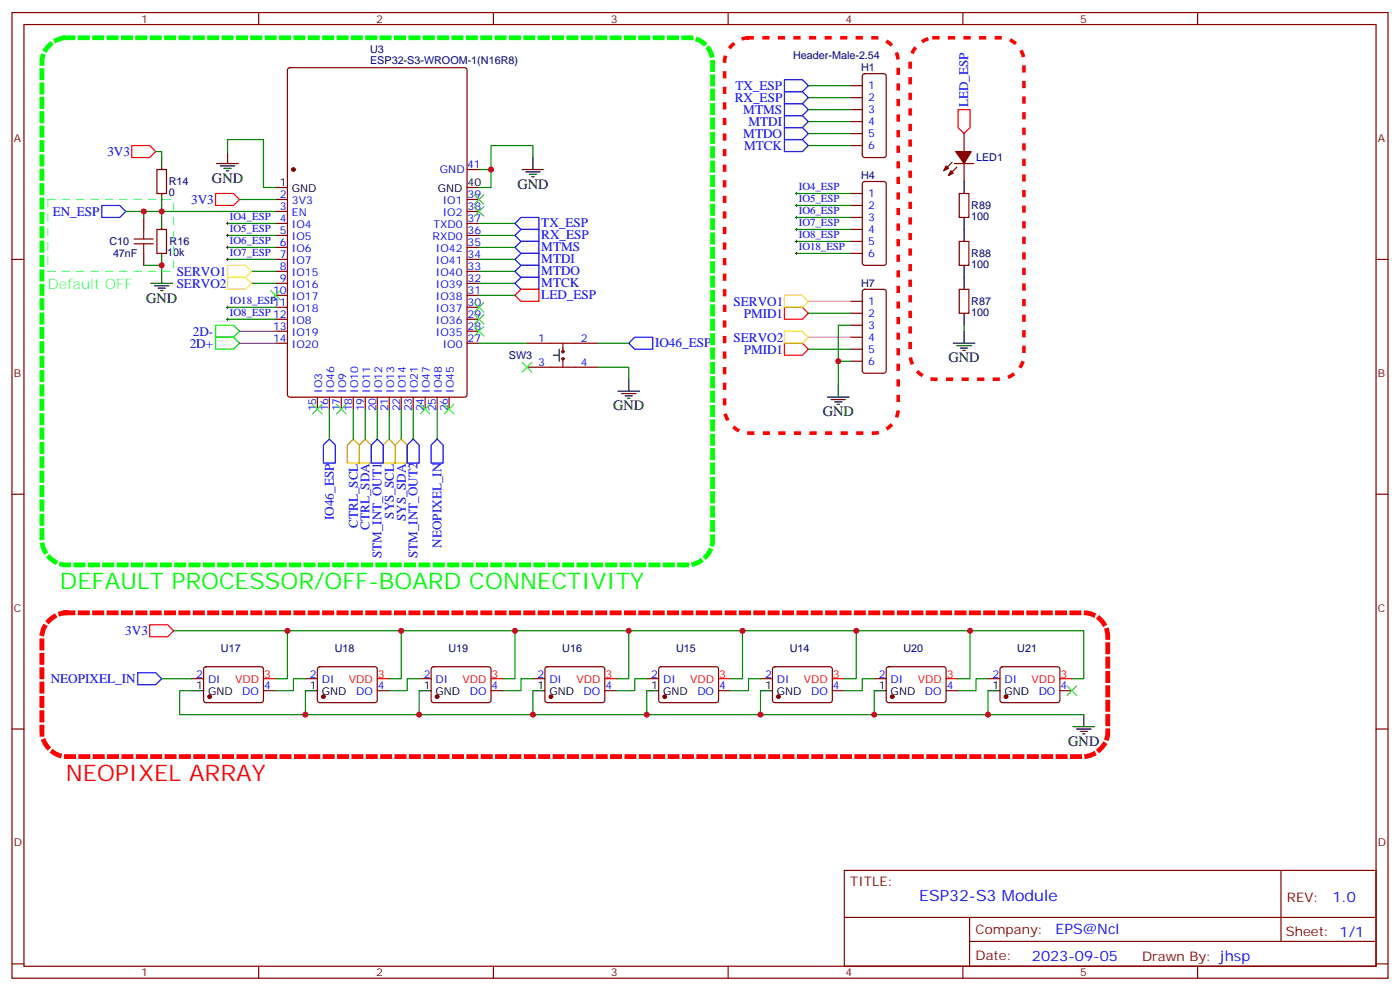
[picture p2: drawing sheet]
<svg xmlns="http://www.w3.org/2000/svg" width="412mm" height="292mm" viewBox="0 0 412 292" stroke-linecap="round" stroke-linejoin="round" font-family="sans-serif">
<g fill="none" stroke="#870000" stroke-width=".35">
<path d="M3.5 3.7h405.4v284.3h-405.4zM7.1 7.2h398.2v277.3h-398.2zM76.2 3.7v3.5M145.3 3.7v3.5M214.5 3.7v3.5M283.6 3.7v3.5M352.8 3.7v3.5M84.9 20.1l.5-.2h51.5l.6 .5 .1 95.8-.5 .7h-51.7l-.7-.4v-95.9zM250.5 25.2h3.5M250.5 28.8h3.5M250.5 32.3h3.5M250.5 35.8h3.5"/>
<path d="M250.5 39.3h3.5M254.2 21.9l.5-.2h5.6l.7 .4 .1 23.6-.5 .6-5.9 .1-.6-.5-.1-23.5zM284 39.3v5.3M46.2 49.9h2.8v7.1h-2.8zM81.1 58.7h3.6M137.6 58.7h3.5M137.6 49.9h3.5M250.5 42.9h3.5M250.5 57h3.5M254.2 53.7l.5-.3h5.6l.7 .5 .1 23.5-.5 .7h-5.9l-.6-.4-.1-23.5zM280.5 47.8l-2.5 2.5M281.2 48.2h5.6"/>
<path d="M281.9 49.2l-2.5 2.5M282.6 57h2.8v7h-2.8zM284 48.2v5.2M3.5 76.4h3.6M42.3 64v3.6M42.3 74.6v3.5M46.2 67.6h2.8v7h-2.8zM81.1 76.4h3.6M81.1 62.3h3.6M81.1 65.8h3.6M81.1 69.3h3.6M81.1 72.8h3.6"/>
<path d="M81.1 79.9h3.6M137.6 76.4h3.5M137.6 62.3h3.5M137.6 65.8h3.5M137.6 69.3h3.5M137.6 72.8h3.5M137.6 79.9h3.5M250.5 60.5h3.5M250.5 64h3.5M250.5 67.6h3.5M250.5 71.1h3.5M250.5 74.6h3.5"/>
<path d="M282.6 71.1h2.8v7h-2.8zM405.3 76.4h3.6M81.1 83.4h3.6M81.1 87h3.6M81.1 90.5h3.6M81.1 94h3.6M81.1 97.5h3.6M137.6 83.4h3.5M137.6 87h3.5M137.6 90.5h3.5M137.6 94h3.5M137.6 97.5h3.5"/>
<path d="M250.5 88.7h3.5M250.5 92.3h3.5M250.5 95.8h3.5M250.5 99.3h3.5M254.2 85.4l.5-.2h5.6l.7 .4 .1 23.6-.5 .6-5.9 .1-.6-.5-.1-23.5zM282.6 85.2h2.8v7.1h-2.8zM81.1 101.1h3.6M93.5 116.9v3.6M97 116.9v3.6M100.5 116.9v3.6M104.1 116.9v3.6M107.6 116.9v3.6"/>
<path d="M111.1 116.9v3.6M114.7 116.9v3.6M118.2 116.9v3.6M121.7 116.9v3.6M125.2 116.9v3.6M128.8 116.9v3.6M132.3 116.9v3.6M137.6 101.1h3.5M155.2 101.1h21.2M155.2 108.1h21.2M165.8 101.1v2.4M165.8 105.7v2.4"/>
<path d="M250.5 102.8h3.5M250.5 106.4h3.5M3.5 145.5h3.6M405.3 145.5h3.6M56.4 199.8h3.6M60.2 196.5l.5-.2 16.5 .1 .4 .6-.1 9.5-.6 .4-16.5-.1-.4-.6v-9.2zM90 199.8h3.5M93.7 196.5l.5-.2 16.5 .1 .4 .6v9.5l-.7 .4-16.5-.1-.4-.6v-9.2zM123.5 199.8h3.5M127.2 196.5l.5-.2 16.5 .1 .4 .6v9.5l-.7 .4-16.5-.1-.4-.6v-9.2zM157 199.8h3.5M160.7 196.5l.5-.2 16.5 .1 .5 .6-.1 9.5-.7 .4-16.5-.1-.4-.6v-9.2z"/>
<path d="M190.5 199.8h3.5M194.3 196.5l.4-.2 16.5 .1 .5 .6-.1 9.5-.6 .4-16.5-.1-.5-.6v-9.2zM224 199.8h3.5M227.8 196.5l.4-.2 16.5 .1 .5 .6-.1 9.5-.6 .4-16.5-.1-.5-.6v-9.2zM257.5 199.8h3.6M261.3 196.5l.5-.2 16.5 .1 .4 .6-.1 9.5-.6 .4-16.5-.1-.4-.6v-9.2zM291 199.8h3.6M294.8 196.5l.5-.2 16.5 .1 .4 .6-.1 9.5-.6 .4-16.5-.1-.4-.6v-9.2zM3.5 214.7h3.6M77.6 203.4h3.5M111.1 203.4h3.6M144.6 203.4h3.6"/>
<path d="M178.2 203.4h3.5M211.7 203.4h3.5M245.2 203.4h3.5M278.7 203.4h3.5M312.2 203.4h3.5M405.3 214.7h3.6M248.7 256.3h156.6v28.2h-156.6zM377.3 256.3v20.9M248.7 270.1h156.5M285.6 277.2h119.6M285.6 270.1v14.2M3.5 283.8h3.6"/>
<path d="M76.2 284.5v3.5M145.3 284.5v3.5M214.5 284.5v3.5M283.6 284.5v3.5M352.8 284.5v3.5M405.3 283.8h3.6"/>
<circle cx="165.8" cy="103.5" r=".35"/>
<circle cx="165.8" cy="105.7" r=".35"/>
</g>
<g fill="#870000" stroke="#870000" stroke-width=".35">
<path d="M280.1 50.3l.7 .7-1.4 .7z"/>
<path d="M278.7 48.9l.7 .7-1.4 .7z"/>
<path d="M281.5 44.6h4.6l-2.1 3.6z"/>
<circle cx="86.4" cy="49.9" r=".53"/>
<circle cx="229.3" cy="205.1" r=".53"/>
<circle cx="195.8" cy="205.1" r=".53"/>
<circle cx="162.3" cy="205.1" r=".53"/>
<circle cx="61.7" cy="205.1" r=".53"/>
<circle cx="95.2" cy="205.1" r=".53"/>
<circle cx="128.8" cy="205.1" r=".53"/>
<circle cx="262.8" cy="205.1" r=".53"/>
<circle cx="296.3" cy="205.1" r=".53"/>
</g>
<g fill="none" stroke="#000" stroke-width=".35">
<path d="M47.6 46.4v3.5M47.6 57v3.5M63.9 48.2h6.3M64.9 48.9h4.2M66 49.6h2.1M66.7 50.3h.7M67 44.6v3.6M81.1 55.2h3.6M137.6 55.2h3.5M153.8 49.9h6.4M154.9 50.6h4.2M155.9 51.3h2.1"/>
<path d="M156.6 52h.7M157 46.4v3.5M284 53.4v3.6M47.6 64v3.6M47.6 74.6v3.5M47.6 79.9v3.5M284 64v7.1M284 78.1v7.1M44.4 83.4h6.4M45.5 84.1h4.2M46.6 84.8h2.1M47.3 85.5h.7"/>
<path d="M284 92.3v3.5M284 97.5v3.6M163 104.6h1.7M164.7 102.8v3.6M182 115.2h6.4M183.1 115.9h4.2M184.1 116.6h2.2M184.9 117.3h.7M185.2 111.7v3.5M243.8 116.9h6.3M244.8 117.7h4.3M245.9 118.4h2.1"/>
<path d="M246.6 119.1h.7M246.9 113.4v3.5M280.8 101.1h6.4M281.9 101.8h4.2M282.9 102.5h2.1M283.6 103.2h.7M56.4 203.4h3.6M90 203.4h3.5M123.5 203.4h3.5M157 203.4h3.5M190.5 203.4h3.5M224 203.4h3.5"/>
<path d="M257.5 203.4h3.6M291 203.4h3.6M316.1 214h6.3M317.1 214.7h4.3M318.2 215.4h2.1M318.9 216.1h.7M319.3 210.4v3.6"/>
</g>
<g fill="none" stroke="#f00" stroke-width=".35">
<path d="M282.2 32.3h3.6v5.3l-1.8 1.7-1.8-1.7zM38.8 42.9h5.3l1.8 1.7-1.8 1.8h-5.3zM63.5 57h5.3l1.8 1.7-1.8 1.8h-5.3zM151.7 87l1.8-1.8h5.2v3.5h-5.2zM231.1 90.5h5.3l1.7 1.8-1.7 1.7h-5.3zM231.1 101.1h5.3l1.7 1.7-1.7 1.8h-5.3zM44.1 184h5.3l1.8 1.7-1.8 1.8h-5.3zM77.6 199.8h3.5M111.1 199.8h3.6M144.6 199.8h3.6M178.2 199.8h3.5M211.7 199.8h3.5"/>
<path d="M245.2 199.8h3.5M278.7 199.8h3.5M312.2 199.8h3.5"/>
</g>
<g fill="none" stroke="#008700" stroke-width=".35">
<path d="M238.1 39.3h12.4M238.1 35.8h12.4M238.1 32.3h12.4M238.1 28.8h12.4M238.1 25.2h12.4M45.9 44.6h1.7v1.8M67 44.6v-3.5h10.6v14.1h3.5M70.6 58.7h10.5M144.6 49.9v5.3h-3.5M157 46.4v-3.5h-12.4v7h-3.5M234.6 57h15.9M238.1 42.9h12.4"/>
<path d="M42.3 78.1h5.3v1.8M42.3 62.3v1.7M47.6 60.5v1.8h-10.6M67 72.8h14.1M67 76.4h14.1M67 65.8h14.1M67 69.3h14.1M74.1 79.9h7M81.1 62.3h-33.5v1.7M141.1 72.8h10.6M141.1 76.4h10.6M141.1 79.9h10.6"/>
<path d="M141.1 65.8h10.6M141.1 69.3h10.6M234.6 60.5h15.9M234.6 64h15.9M234.6 67.6h15.9M234.6 71.1h15.9M234.6 74.6h15.9M67 94h14.1M67 90.5h14.1M74.1 83.4h7M141.1 83.4h10.6M141.1 87h10.6"/>
<path d="M238.1 92.3h12.4M250.5 95.8h-3.6v17.6M284 95.8v1.7M141.1 101.1h14.1M176.4 108.1h8.8v3.6M176.4 101.1h8.8M238.1 102.8h12.4M246.9 106.4h3.6M97 120.5v8.8M104.1 120.5v8.8M107.6 120.5v8.8M111.1 120.5v8.8"/>
<path d="M114.7 120.5v8.8M118.2 120.5v8.8M121.7 120.5v8.8M128.8 120.5v8.8M47.6 199.8h8.8M51.2 185.7h268.1v14.1h-3.6M84.7 185.7v14.1h-3.6M90 199.8h-3.6v3.6h-5.3M118.2 185.7v14.1h-3.5M123.5 199.8h-3.6v3.6h-5.2M151.7 185.7v14.1h-3.5M157 199.8h-3.5v3.6h-5.3"/>
<path d="M185.2 185.7v14.1h-3.5M190.5 199.8h-3.5v3.6h-5.3M218.7 185.7v14.1h-3.5M224 199.8h-3.5v3.6h-5.3M252.2 185.7v14.1h-3.5M257.5 199.8h-3.5v3.6h-5.3M285.8 185.7v14.1h-3.6M291 199.8h-3.5v3.6h-5.3M56.4 203.4h-3.5v7h266.4M90 203.4v7M123.5 203.4v7M157 203.4v7"/>
<path d="M190.5 203.4v7M224 203.4v7M257.5 203.4v7M291 203.4v7"/>
</g>
<path d="M63.5 95.8h5.3l1.8 1.7-1.8 1.8h-5.3zM63.5 99.3h5.3l1.8 1.8-1.8 1.7h-5.3z" fill="none" stroke="#0c0" stroke-width=".35"/>
<path d="M70.6 97.5h10.5M70.6 101.1h10.5" fill="none" stroke="#c0c" stroke-width=".35"/>
<g fill="none" stroke="#00f" stroke-width=".35">
<path d="M231.1 23.5h5.3l1.7 1.7-1.7 1.8h-5.3zM231.1 27h5.3l1.7 1.8-1.7 1.7h-5.3zM231.1 30.5h5.3l1.7 1.8-1.7 1.7h-5.3zM231.1 34h5.3l1.7 1.8-1.7 1.8h-5.3zM231.1 37.6h5.3l1.7 1.7-1.7 1.8h-5.3zM231.1 41.1h5.3l1.7 1.8-1.7 1.7h-5.3zM30 60.5h5.3l1.7 1.8-1.7 1.7h-5.3zM151.7 72.8l1.8-1.7h5.2v3.5h-5.2zM151.7 76.4l1.8-1.8h5.2v3.5h-5.2zM151.7 79.9l1.8-1.8h5.2v3.6h-5.2zM151.7 69.3l1.8-1.7h5.2v3.5h-5.2zM153.5 64h5.2v3.6h-5.2l-1.8-1.8z"/>
<path d="M151.7 83.4l1.8-1.7h5.2v3.5h-5.2zM185.2 101.1l1.8-1.8h5.3v3.5h-5.3zM97 129.3l1.8 1.8v5.2h-3.6v-5.2zM111.1 129.3l1.8 1.8v5.2h-3.5v-5.2zM119.9 131.1l1.8-1.8 1.8 1.8v5.2h-3.6zM128.8 129.3l1.7 1.8v5.2h-3.5v-5.2zM40.6 198.1h5.3l1.7 1.7-1.7 1.8h-5.3z"/>
</g>
<path d="M39.5 71.8h5.7M39.5 70.4h5.7M42.3 67.6v2.8M42.3 71.8v2.8" fill="none" stroke="#a10000" stroke-width=".35"/>
<path d="M14.1 58.7h37.1v21.2h-37.1z" fill="none" stroke="#0ff" stroke-width=".35" stroke-dasharray="2.1 2.1"/>
<path d="M104.1 129.3l1.7 1.8v5.2h-3.5v-5.2zM107.6 129.3l1.8 1.8v5.2h-3.6v-5.2zM114.7 129.3l1.7 1.8v5.2h-3.5v-5.2zM118.2 129.3l1.7 1.8v5.2h-3.5v-5.2z" fill="none" stroke="#c90" stroke-width=".35"/>
<g fill="none" stroke="#3c3" stroke-width=".35">
<path d="M139.7 57.3l2.8 2.8M142.5 57.3l-2.8 2.8M139.7 60.9l2.8 2.8M142.5 60.9l-2.8 2.8M79.7 85.5l2.8 2.9M82.5 85.5l-2.8 2.9M139.7 92.6l2.8 2.8M139.7 89.1l2.8 2.8M139.7 96.1l2.8 2.9M142.5 89.1l-2.8 2.8M142.5 92.6l-2.8 2.8M142.5 96.1l-2.8 2.9"/>
<path d="M92.1 119.1l2.8 2.8M94.9 119.1l-2.8 2.8M99.1 119.1l2.9 2.8M102 119.1l-2.9 2.8M123.8 119.1l2.8 2.8M126.6 119.1l-2.8 2.8M130.9 119.1l2.8 2.8M133.7 119.1l-2.8 2.8M153.8 106.7l2.8 2.8M156.6 106.7l-2.8 2.8M314.3 202l2.8 2.8M317.1 202l-2.8 2.8"/>
</g>
<g fill="none" stroke="#000" stroke-width=".29">
<path d="M234.2 57h.7M234.6 56.6v.7M66.7 65.8h.7M66.7 69.3h.7M66.7 72.8h.7M66.7 76.4h.7M67 65.4v.7M67 69v.7M67 72.5v.7M67 76v.7M234.2 60.5h.7M234.2 64h.7"/>
<path d="M234.2 67.6h.7M234.2 71.1h.7M234.2 74.6h.7M234.6 60.1v.8M234.6 63.7v.7M234.6 67.2v.7M234.6 70.7v.7M234.6 74.3v.7M66.7 94h.7M66.7 90.5h.7M67 90.1v.7M67 93.7v.7"/>
</g>
<path d="M238.1 88.7h12.4M238.1 99.3h12.4" fill="none" stroke="#f0f" stroke-width=".35"/>
<path d="M67 78.1h5.3l1.8 1.8-1.8 1.8h-5.3zM67 81.7h5.3l1.8 1.7-1.8 1.8h-5.3zM231.1 87h5.3l1.7 1.7-1.7 1.8h-5.3zM231.1 97.5h5.3l1.7 1.8-1.7 1.8h-5.3z" fill="none" stroke="#ff0" stroke-width=".35"/>
<path d="M19.4 11.1h183.4a7.1 7.1 0 0 1 7.1 7.1v141.1a7.6 7.6 0 0 1-7.1 7h-183.4a7.6 7.6 0 0 1-7.1-7v-141.1a7.6 7.6 0 0 1 7.1-7.1" fill="none" stroke="#0f0" stroke-width="1.4" stroke-dasharray="2.1 2.1"/>
<path d="M220.5 11.1h37a7.1 7.1 0 0 1 7.1 7.1v102.3a7.6 7.6 0 0 1-7.1 7h-37a7.6 7.6 0 0 1-7.1-7v-102.3a7.6 7.6 0 0 1 7.1-7.1M275.2 11.1h19.4a7.1 7.1 0 0 1 7 7.1v86.4a7.6 7.6 0 0 1-7 7.1h-19.4a7.6 7.6 0 0 1-7.1-7.1v-86.4a7.6 7.6 0 0 1 7.1-7.1" fill="none" stroke="#f00" stroke-width="1.1" stroke-dasharray="1.1 3.5"/>
<path d="M19.4 180.4h299.9a7.1 7.1 0 0 1 7 7.1v28.2a7.6 7.6 0 0 1-7 7.1h-299.9a7.6 7.6 0 0 1-7.1-7.1v-28.2a7.6 7.6 0 0 1 7.1-7.1" fill="none" stroke="#f00" stroke-width="1.4" stroke-dasharray="2.1 2.1"/>
<g fill="#c00">
<circle cx="144.6" cy="49.9" r=".88"/>
<circle cx="47.6" cy="62.3" r=".88"/>
<circle cx="42.3" cy="62.3" r=".88"/>
<circle cx="47.6" cy="78.1" r=".88"/>
<circle cx="285.8" cy="185.7" r=".88"/>
<circle cx="252.2" cy="185.7" r=".88"/>
<circle cx="218.7" cy="185.7" r=".88"/>
<circle cx="185.2" cy="185.7" r=".88"/>
<circle cx="151.7" cy="185.7" r=".88"/>
<circle cx="118.2" cy="185.7" r=".88"/>
<circle cx="84.7" cy="185.7" r=".88"/>
<circle cx="90" cy="210.4" r=".88"/>
<circle cx="123.5" cy="210.4" r=".88"/>
<circle cx="157" cy="210.4" r=".88"/>
<circle cx="190.5" cy="210.4" r=".88"/>
<circle cx="224" cy="210.4" r=".88"/>
<circle cx="257.5" cy="210.4" r=".88"/>
<circle cx="291" cy="210.4" r=".88"/>
<circle cx="246.9" cy="106.4" r=".88"/>
</g>
<text font-size="6.7" fill="#0f0" x="17.6" y="173.4">DEFAULT PROCESSOR/OFF-BOARD CONNECTIVITY</text>
<text font-size="6.7" fill="#f00" x="19.4" y="229.8">NEOPIXEL ARRAY</text>
<text font-size="4.6" fill="#00f" x="270.8" y="265.3">ESP32-S3 Module</text>
<g font-size="4.2">
<text x="62.4" y="53.8">GND</text>
<text x="152.4" y="55.6">GND</text>
<text x="43" y="89.1">GND</text>
<text x="279.4" y="106.7">GND</text>
<text x="180.6" y="120.8">GND</text>
<text x="242.4" y="122.6">GND</text>
<text x="314.7" y="219.6">GND</text>
</g>
<text font-size="4.2" fill="#0ff" x="14.1" y="85.2">Default OFF</text>
<g font-size="4.2" fill="#00f">
<text x="392.5" y="265.6">1.0</text>
<text x="310.9" y="275.1">EPS@Ncl</text>
<text x="304" y="282.9">2023-09-05</text>
</g>
<g font-size="3.9" fill="#00f">
<text x="216.4" y="29.9">RX_ESP</text>
<text x="216.6" y="26.4">TX_ESP</text>
<text x="219" y="33.5">MTMS</text>
<text x="285.2" y="31.6" transform="rotate(-90 285.2 31.6)">LED_ESP</text>
<text x="219" y="40.5">MTDO</text>
<text x="220.5" y="37">MTDI</text>
<text x="31.6" y="45.9">3V3</text>
<text x="219.2" y="44.1">MTCK</text>
<text x="15.5" y="63.5">EN_ESP</text>
<text x="56.3" y="60.1">3V3</text>
<text x="159.5" y="70.5">RX_ESP</text>
<text x="159.5" y="67">TX_ESP</text>
<text x="159.5" y="74">MTMS</text>
<text x="159.5" y="77.6">MTDI</text>
<text x="52" y="81.2">SERVO1</text>
<text x="159.5" y="81.1">MTDO</text>
<text x="52" y="84.7">SERVO2</text>
<text x="159.5" y="84.6">MTCK</text>
<text x="159.5" y="88.2">LED_ESP</text>
<text x="216.1" y="90">SERVO1</text>
<text x="219.1" y="93.5">PMID1</text>
<text x="56.8" y="98.8">2D-</text>
<text x="216.1" y="100.6">SERVO2</text>
<text x="55.9" y="102.3">2D+</text>
<text x="193" y="102.3">IO46_ESP</text>
<text x="219.1" y="104.1">PMID1</text>
<text x="98.3" y="153.2" transform="rotate(-90 98.3 153.2)">IO46_ESP</text>
<text x="105.4" y="155.4" transform="rotate(-90 105.4 155.4)">CTRL_SCL</text>
<text x="116" y="152.7" transform="rotate(-90 116 152.7)">SYS_SCL</text>
<text x="119.5" y="153.4" transform="rotate(-90 119.5 153.4)">SYS_SDA</text>
<text x="108.9" y="156.1" transform="rotate(-90 108.9 156.1)">CTRL_SDA</text>
<text x="130" y="161.3" transform="rotate(-90 130 161.3)">NEOPIXEL_IN</text>
<text x="112.4" y="164.4" transform="rotate(-90 112.4 164.4)">STM_INT_OUT1</text>
<text x="123" y="164.4" transform="rotate(-90 123 164.4)">STM_INT_OUT2</text>
<text x="36.9" y="187.1">3V3</text>
<text x="15" y="201.1">NEOPIXEL_IN</text>
</g>
<g font-size="3.9" fill="#800">
<text x="250.5" y="260.9">TITLE:</text>
<text x="379.1" y="265.6">REV:</text>
<text x="287.4" y="275.1">Company:</text>
<text x="378.7" y="275.7">Sheet: 1/1</text>
<text x="287.4" y="282.8">Date:</text>
<text x="336.4" y="282.8">Drawn By: jhsp</text>
</g>
<g font-size="3.2" fill="#800">
<text x="41.6" y="6.7">1</text>
<text x="110.8" y="6.7">2</text>
<text x="179.9" y="6.7">3</text>
<text x="249.1" y="6.7">4</text>
<text x="318.2" y="6.7">5</text>
<text x="4.1" y="41.8">A</text>
<text x="405.9" y="41.8">A</text>
<text x="4.1" y="110.9">B</text>
<text x="405.9" y="110.9">B</text>
<text x="4.1" y="180.1">C</text>
<text x="405.9" y="180.1">C</text>
<text x="4.1" y="249.2">D</text>
<text x="405.9" y="249.2">D</text>
<text x="41.6" y="287.5">1</text>
<text x="110.8" y="287.5">2</text>
<text x="179.9" y="287.5">3</text>
<text x="249.1" y="287.5">4</text>
<text x="318.2" y="287.5">5</text>
</g>
<g font-size="3.2" fill="#000080">
<text x="109" y="15.6">U3</text>
<text x="233.6" y="17.5">Header-Male-2.54</text>
<text x="109" y="18.9">ESP32-S3-WROOM-1(N16R8)</text>
<text x="253.7" y="21">H1</text>
<text x="287.5" y="47.5">LED1</text>
<text x="253.7" y="52.8">H4</text>
<text x="49.7" y="57.8">0</text>
<text x="49.7" y="54.6">R14</text>
<text x="286.1" y="64.9">100</text>
<text x="286.1" y="61.6">R89</text>
<text x="32.3" y="72.2">C10</text>
<text x="33.3" y="75.8">47nF</text>
<text x="49.2" y="75.4">10k</text>
<text x="50" y="72.2">R16</text>
<text x="286.1" y="75.7">R88</text>
<text x="286.1" y="79">100</text>
<text x="253.7" y="84.5">H7</text>
<text x="286.1" y="89.9">R87</text>
<text x="286.1" y="93.1">100</text>
<text x="149.9" y="105.7">SW3</text>
<text x="65.1" y="192.1">U17</text>
<text x="98.6" y="192.1">U18</text>
<text x="132.1" y="192.1">U19</text>
<text x="165.6" y="192.1">U16</text>
<text x="199.1" y="192.1">U15</text>
<text x="232.6" y="192.1">U14</text>
<text x="266.2" y="192.1">U20</text>
<text x="299.7" y="192.1">U21</text>
</g>
<g font-size="3.2" fill="#00f">
<text x="255.8" y="26.3">1</text>
<text x="255.8" y="29.8">2</text>
<text x="255.8" y="33.3">3</text>
<text x="255.8" y="36.9">4</text>
<text x="255.8" y="40.4">5</text>
<text x="255.8" y="43.9">6</text>
<text x="129.6" y="51">GND</text>
<text x="137.6" y="49.6">41</text>
<text x="82.5" y="58.4">2</text>
<text x="137.8" y="58.4">39</text>
<text x="235.3" y="56.1">IO4_ESP</text>
<text x="235.3" y="59.6">IO5_ESP</text>
<text x="255.8" y="58">1</text>
<text x="67.7" y="64.9">IO4_ESP</text>
<text x="82.5" y="61.9">3</text>
<text x="82.5" y="65.4">4</text>
<text x="86" y="60.1">3V3</text>
<text x="86" y="63.7">EN</text>
<text x="130.4" y="63.7">IO2</text>
<text x="130.4" y="60.1">IO1</text>
<text x="137.8" y="65.4">37</text>
<text x="137.8" y="61.9">38</text>
<text x="235.3" y="63.1">IO6_ESP</text>
<text x="255.8" y="61.6">2</text>
<text x="255.8" y="65.1">3</text>
<text x="67.7" y="68.4">IO5_ESP</text>
<text x="67.7" y="72">IO6_ESP</text>
<text x="82.5" y="69">5</text>
<text x="86" y="67.2">IO4</text>
<text x="86" y="70.7">IO5</text>
<text x="127.4" y="70.7">RXD0</text>
<text x="127.7" y="67.2">TXD0</text>
<text x="137.8" y="69">36</text>
<text x="235.3" y="66.7">IO7_ESP</text>
<text x="235.3" y="70.2">IO8_ESP</text>
<text x="255.8" y="68.6">4</text>
<text x="67.7" y="75.5">IO7_ESP</text>
<text x="82.5" y="72.5">6</text>
<text x="82.5" y="76">7</text>
<text x="86" y="74.3">IO6</text>
<text x="86" y="77.8">IO7</text>
<text x="128.4" y="77.8">IO41</text>
<text x="128.4" y="74.3">IO42</text>
<text x="137.8" y="76">34</text>
<text x="137.8" y="72.5">35</text>
<text x="235.3" y="73.7">IO18_ESP</text>
<text x="255.8" y="72.1">5</text>
<text x="255.8" y="75.7">6</text>
<text x="82.5" y="79.6">8</text>
<text x="82.5" y="83.1">9</text>
<text x="86" y="81.3">IO15</text>
<text x="128.4" y="81.3">IO40</text>
<text x="137.8" y="83.1">32</text>
<text x="137.8" y="79.6">33</text>
<text x="67.7" y="89.6">IO18_ESP11</text>
<text x="80.5" y="86.6">10</text>
<text x="86" y="84.8">IO16</text>
<text x="86" y="88.4">IO17</text>
<text x="128.4" y="88.4">IO38</text>
<text x="128.4" y="84.8">IO39</text>
<text x="137.8" y="86.6">31</text>
<text x="255.8" y="89.8">1</text>
<text x="67.7" y="93.1">IO8_ESP 12</text>
<text x="86" y="91.9">IO18</text>
<text x="86" y="95.4">IO8</text>
<text x="128.4" y="95.4">IO36</text>
<text x="128.4" y="91.9">IO37</text>
<text x="137.8" y="93.7">29</text>
<text x="137.8" y="90.1">30</text>
<text x="255.8" y="93.3">2</text>
<text x="80.5" y="97.2">13</text>
<text x="80.5" y="100.7">14</text>
<text x="86" y="99">IO19</text>
<text x="128.4" y="99">IO35</text>
<text x="137.8" y="100.7">27</text>
<text x="137.8" y="97.2">28</text>
<text x="158.5" y="100.7">1</text>
<text x="171.1" y="100.7">2</text>
<text x="255.8" y="96.8">3</text>
<text x="255.8" y="100.4">4</text>
<text x="86" y="102.5">IO20</text>
<text x="130.4" y="102.5">IO0</text>
<text x="158.5" y="107.8">3</text>
<text x="171.1" y="107.8">4</text>
<text x="255.8" y="103.9">5</text>
<text x="255.8" y="107.4">6</text>
<text x="94.9" y="115.6" transform="rotate(-90 94.9 115.6)">IO3</text>
<text x="98.4" y="115.6" transform="rotate(-90 98.4 115.6)">IO46</text>
<text x="102" y="115.6" transform="rotate(-90 102 115.6)">IO9</text>
<text x="105.5" y="115.6" transform="rotate(-90 105.5 115.6)">IO10</text>
<text x="109" y="115.6" transform="rotate(-90 109 115.6)">IO11</text>
<text x="112.5" y="115.6" transform="rotate(-90 112.5 115.6)">IO12</text>
<text x="116.1" y="115.6" transform="rotate(-90 116.1 115.6)">IO13</text>
<text x="119.6" y="115.6" transform="rotate(-90 119.6 115.6)">IO14</text>
<text x="123.1" y="115.6" transform="rotate(-90 123.1 115.6)">IO21</text>
<text x="126.6" y="115.6" transform="rotate(-90 126.6 115.6)">IO47</text>
<text x="130.2" y="115.6" transform="rotate(-90 130.2 115.6)">IO48</text>
<text x="133.7" y="115.6" transform="rotate(-90 133.7 115.6)">IO45</text>
<text x="93.1" y="121.2" transform="rotate(-90 93.1 121.2)">15</text>
<text x="96.7" y="121.2" transform="rotate(-90 96.7 121.2)">16</text>
<text x="100.2" y="121.2" transform="rotate(-90 100.2 121.2)">17</text>
<text x="103.7" y="121.2" transform="rotate(-90 103.7 121.2)">18</text>
<text x="107.2" y="121.2" transform="rotate(-90 107.2 121.2)">19</text>
<text x="110.8" y="121.2" transform="rotate(-90 110.8 121.2)">20</text>
<text x="114.3" y="121.2" transform="rotate(-90 114.3 121.2)">21</text>
<text x="117.8" y="121.2" transform="rotate(-90 117.8 121.2)">22</text>
<text x="121.4" y="121.2" transform="rotate(-90 121.4 121.2)">23</text>
<text x="124.9" y="121.2" transform="rotate(-90 124.9 121.2)">24</text>
<text x="128.4" y="121.2" transform="rotate(-90 128.4 121.2)">25</text>
<text x="131.9" y="121.2" transform="rotate(-90 131.9 121.2)">26</text>
<text x="57.8" y="199.5">2</text>
<text x="61.3" y="201.3">DI</text>
<text x="77.8" y="203">4</text>
<text x="91.3" y="199.5">2</text>
<text x="94.8" y="201.3">DI</text>
<text x="111.3" y="203">4</text>
<text x="124.8" y="199.5">2</text>
<text x="128.3" y="201.3">DI</text>
<text x="144.8" y="203">4</text>
<text x="158.3" y="199.5">2</text>
<text x="161.8" y="201.3">DI</text>
<text x="178.3" y="203">4</text>
<text x="191.8" y="199.5">2</text>
<text x="195.3" y="201.3">DI</text>
<text x="211.8" y="203">4</text>
<text x="225.3" y="199.5">2</text>
<text x="228.8" y="201.3">DI</text>
<text x="245.4" y="203">4</text>
<text x="258.9" y="199.5">2</text>
<text x="262.4" y="201.3">DI</text>
<text x="278.9" y="203">4</text>
<text x="292.4" y="199.5">2</text>
<text x="295.9" y="201.3">DI</text>
<text x="312.4" y="203">4</text>
<text x="71.4" y="204.8">DO</text>
<text x="104.9" y="204.8">DO</text>
<text x="138.4" y="204.8">DO</text>
<text x="171.9" y="204.8">DO</text>
<text x="205.4" y="204.8">DO</text>
<text x="238.9" y="204.8">DO</text>
<text x="272.4" y="204.8">DO</text>
<text x="306" y="204.8">DO</text>
</g>
<g font-size="3.2">
<text x="82.5" y="54.9">1</text>
<text x="86" y="56.6">GND</text>
<text x="129" y="56.6">GND</text>
<text x="137.8" y="54.9">40</text>
<text x="57.8" y="203">1</text>
<text x="91.3" y="203">1</text>
<text x="124.8" y="203">1</text>
<text x="158.3" y="203">1</text>
<text x="191.8" y="203">1</text>
<text x="225.3" y="203">1</text>
<text x="258.9" y="203">1</text>
<text x="292.4" y="203">1</text>
<text x="61.3" y="204.8">GND</text>
<text x="94.8" y="204.8">GND</text>
<text x="128.3" y="204.8">GND</text>
<text x="161.8" y="204.8">GND</text>
<text x="195.3" y="204.8">GND</text>
<text x="228.8" y="204.8">GND</text>
<text x="262.4" y="204.8">GND</text>
<text x="295.9" y="204.8">GND</text>
</g>
<g font-size="3.2" fill="#f00">
<text x="69.2" y="201.3">VDD</text>
<text x="77.8" y="199.5">3</text>
<text x="102.8" y="201.3">VDD</text>
<text x="111.3" y="199.5">3</text>
<text x="136.3" y="201.3">VDD</text>
<text x="144.8" y="199.5">3</text>
<text x="169.8" y="201.3">VDD</text>
<text x="178.3" y="199.5">3</text>
<text x="203.3" y="201.3">VDD</text>
<text x="211.8" y="199.5">3</text>
<text x="236.8" y="201.3">VDD</text>
<text x="245.4" y="199.5">3</text>
<text x="270.3" y="201.3">VDD</text>
<text x="278.9" y="199.5">3</text>
<text x="303.8" y="201.3">VDD</text>
<text x="312.4" y="199.5">3</text>
</g>
</svg>
